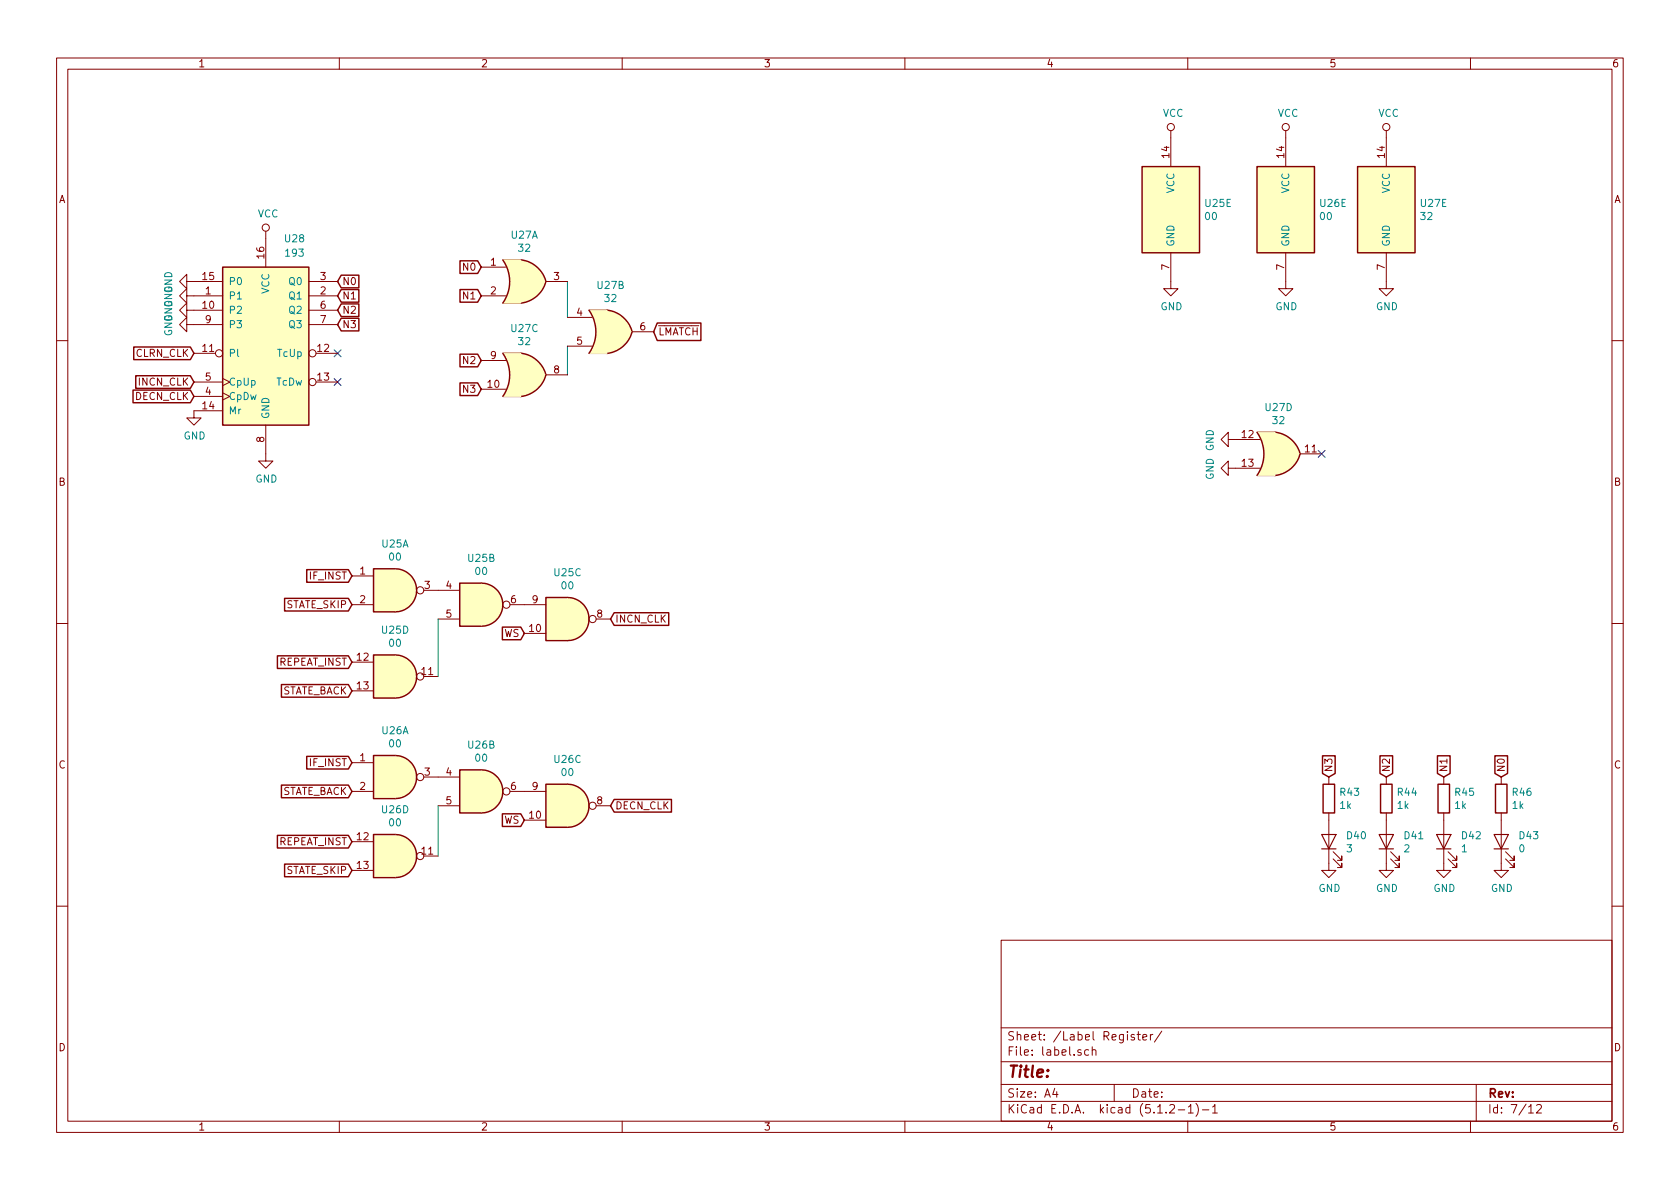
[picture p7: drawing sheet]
<svg xmlns="http://www.w3.org/2000/svg" width="297mm" height="210mm" viewBox="0 0 297 210" stroke-linecap="round" stroke-linejoin="round" font-family="sans-serif">
<g fill="none" stroke="#840000" stroke-width=".18">
<path d="M10 10.3h277v189.9h-277zM12 12.2h273v186.1h-273zM60 10.3v1.9M110 10.3v1.9M160 10.3v1.9M210 10.3v1.9M260 10.3v1.9M207 23.1v6.4M227.3 23.1v6.4M245.1 23.1v6.4M33 57.4v-1.3l-1.3 1.3 1.3 1.3v-1.3h6.4M33 54.9v-1.3l-1.3 1.3 1.3 1.2v-1.2h6.4"/>
<path d="M33 52.3v-1.3l-1.3 1.3 1.3 1.3v-1.3h6.4M33 49.8v-1.3l-1.3 1.3 1.3 1.2v-1.2h6.4M47 40.9v6.3M54.6 52.3h5.1M54.6 54.9h5.1M54.6 49.8h5.1M54.6 57.4h5.1M85.1 52.3h4.3M85.1 47.2h4.3M96.5 49.8h3.8M100.3 56.1h4.3M111.8 58.7h3.8"/>
<path d="M207 44.7v6.3h1.3l-1.3 1.3-1.3-1.3h1.3M227.3 44.7v6.3h1.3l-1.3 1.3-1.2-1.3h1.2M245.1 44.7v6.3h1.3l-1.3 1.3-1.3-1.3h1.3M10 60.2h2M34.3 62.5h3.8M34.3 67.6h5.1M34.3 70.1h5.1M39.4 69.5l1.2 .6-1.2 .6M39.4 66.9l1.2 .7-1.2 .6M39.4 72.6h-5.1v1.3h1.3l-1.3 1.3-1.3-1.3h1.3M47 75.2v6.3h1.3l-1.3 1.3-1.3-1.3h1.3M55.9 62.5h3.8"/>
<path d="M55.9 67.6h3.8M85.1 68.8h4.3M85.1 63.7h4.3M96.5 66.3h3.8M100.3 61.2h4.3M217.2 77.7v-1.3l-1.3 1.3 1.3 1.3v-1.3h5.6M285 60.2h2M217.2 82.8v-1.3l-1.3 1.3 1.3 1.3v-1.3h5.6M229.9 80.3h3.8M10 110.3h2M62.2 101.8h3.8M62.2 106.9h3.8"/>
<path d="M62.2 117.1h3.8M74.9 104.4h6.4M74.9 119.6h2.6M77.5 109.5h3.8M90.2 106.9h6.3M92.7 112h3.8M105.4 109.5h2.5M285 110.3h2M62.2 122.2h3.8M62.2 134.9h3.8M62.2 139.9h3.8M74.9 137.4h6.4"/>
<path d="M90.2 139.9h6.3M234.9 137.4v1.3M245.1 137.4v1.3M255.3 137.4v1.3M265.4 137.4v1.3M62.2 148.8h3.8M62.2 153.9h3.8M74.9 151.4h2.6M77.5 142.5h3.8M92.7 145h3.8M105.4 142.5h2.5M234.9 143.8v10.1h1.3l-1.3 1.3-1.2-1.3h1.2"/>
<path d="M235.7 151.9l1.5 1.5v-.8v.8h-.7M235.7 150.6l1.5 1.5v-.7v.7h-.7M245.1 143.8v10.1h1.3l-1.3 1.3-1.3-1.3h1.3M245.9 151.9l1.5 1.5v-.8v.8h-.8M245.9 150.6l1.5 1.5v-.7v.7h-.8M255.3 143.8v10.1h1.2l-1.2 1.3-1.3-1.3h1.3M256 151.9l1.6 1.5v-.8v.8h-.8M256 150.6l1.6 1.5v-.7v.7h-.8M265.4 143.8v10.1h1.3l-1.3 1.3-1.2-1.3h1.2M266.2 151.9l1.5 1.5v-.8v.8h-.7M266.2 150.6l1.5 1.5v-.7v.7h-.7M10 160.2h2"/>
<path d="M177 166.3h108v32h-108zM285 160.2h2M60 198.3v1.9M110 198.3v1.9M160 198.3v1.9M177 194.8h108M177 191.8h108M177 187.8h108M177 181.8h108M186.5 192.5l-.4 1h1M186.8 193v1M192.5 185.7l-.5-.1-.2 .3v.6l.2 .1 .5-.1"/>
<path d="M193.1 185.7h.1a.37 .37 0 0 1 .6 .1v.8M193.1 185.1v1.5M197 191.8v3M200.6 183l-.4-.1-.2 .2 .1 .3 .5 .1v.3h-.6M201 182.9h.6M201.3 182.4v1.3l.3 .2M202.1 183.4l.7-.1-.1-.3-.4-.1-.2 .2v.7h.6M203.4 182.9v1M203.8 182.9l-.4 .3M205.4 182.3l-1.3 2M206.8 195.5l.2-.2h.4l.2 .2 .1 .3-.1 .2-.8 .8h.9M208.3 196.3h1.2"/>
<path d="M210 198.3v1.9M210.1 195.8l.4-.5v1.5M210.1 196.8h.9M211.5 195.1a1.71 1.71 0 0 1 0 2.3M212.6 196.3h1.1M214.4 195.8l.4-.5v1.5M214.4 196.8h.8M260 198.3v1.9M261 191.8v6.5M270.3 195.8l.4-.5v1.5M270.3 196.8h.8M271.7 195.5l.2-.2h.4l.2 .5-.9 1h.9"/>
<circle cx="207" cy="22.5" r=".63"/>
<circle cx="227.3" cy="22.5" r=".63"/>
<circle cx="245.1" cy="22.5" r=".63"/>
<circle cx="47" cy="40.3" r=".63"/>
<circle cx="38.7" cy="62.5" r=".63"/>
<circle cx="55.2" cy="67.6" r=".63"/>
<circle cx="55.2" cy="62.5" r=".63"/>
<circle cx="74.3" cy="119.6" r=".63"/>
<circle cx="74.3" cy="104.4" r=".63"/>
<circle cx="89.5" cy="106.9" r=".63"/>
<circle cx="104.8" cy="109.5" r=".63"/>
<circle cx="74.3" cy="137.4" r=".63"/>
<circle cx="89.5" cy="139.9" r=".63"/>
<circle cx="74.3" cy="151.4" r=".63"/>
<circle cx="104.8" cy="142.5" r=".63"/>
</g>
<path d="M233.7 147.6h2.5l-1.3 2.5zM233.7 150.1h2.5M243.8 147.6h2.6l-1.3 2.5zM243.8 150.1h2.6M254 147.6h2.5l-1.2 2.5zM254 150.1h2.5M264.2 147.6h2.5l-1.3 2.5zM264.2 150.1h2.5" fill="none" stroke="#840000" stroke-width=".2"/>
<g fill="none" stroke="#840000" stroke-width=".25">
<path d="M201.9 29.5h10.2v15.2h-10.2zM222.2 29.5h10.2v15.2h-10.2zM240 29.5h10.2v15.2h-10.2zM39.4 47.2h15.2v28h-15.2zM60.3 48.7h3.1v2.2h-3.1l-.6-1.1zM60.3 51.2h3.1v2.2h-3.1l-.6-1.1zM60.3 53.7h3.1v2.3h-3.1l-.6-1.1zM60.3 56.3h3.1v2.2h-3.1l-.6-1.1zM81.3 46.1h3.2l.6 1.1-.6 1.2h-3.2zM81.3 51.2h3.2l.6 1.1-.6 1.1h-3.2zM88.9 53.6h3.2M88.9 46h3.2"/>
<path d="M88.9 46a6.6 6.6 0 0 1 0 7.6M92.1 45.9a5.2 5.2 0 0 1 4.4 3.9M96.5 49.8a5.2 5.2 0 0 1-4.4 3.8M104.1 54.9l3.2-.1a5.2 5.2 0 0 1 4.5 3.8M104.2 54.9a6.6 6.6 0 0 1 0 7.6M111.8 58.7a5.2 5.2 0 0 1-4.5 3.8M116.2 57.1h7.7v3.1h-7.7l-.6-1.5zM23.5 69h10.2l.6 1.1-.6 1.1h-10.2zM23.6 61.4h10.1l.6 1.1-.6 1.1h-10.1zM24 66.4h9.7l.6 1.2-.6 1.1h-9.7zM81.3 62.6h3.2l.6 1.1-.6 1.2h-3.2zM81.3 67.7h3.2l.6 1.1-.6 1.1h-3.2z"/>
<path d="M88.9 62.5h3.2a5.2 5.2 0 0 1 4.4 3.8M88.9 62.5a6.6 6.6 0 0 1 0 7.6M96.5 66.3a5.2 5.2 0 0 1-4.4 3.8h-3.2M104.1 62.5h3.2M222.2 76.4h3.2M222.3 76.5a6.6 6.6 0 0 1 0 7.5M225.4 76.4a5.2 5.2 0 0 1 4.5 3.8M229.9 80.3a5.2 5.2 0 0 1-4.5 3.8h-3.2M49 116h12.6l.6 1.1-.6 1.1h-12.6zM50.3 105.8h11.3l.6 1.1-.6 1.1h-11.3zM54.2 100.7h7.4l.6 1.1-.6 1.2h-7.4zM66 100.6h3.8a3.8 3.8 0 0 1 3.9 3.8 3.8 3.8 0 0 1-3.9 3.8h-3.8z"/>
<path d="M66 115.8h3.8a3.8 3.8 0 0 1 3.9 3.8 3.8 3.8 0 0 1-3.9 3.8h-3.8zM81.3 103.1h3.8a3.8 3.8 0 0 1 3.8 3.8 3.8 3.8 0 0 1-3.8 3.8h-3.8zM88.8 110.9h3.3l.6 1.1-.6 1.1h-3.3zM96.5 105.7h3.8a3.8 3.8 0 0 1 3.8 3.8 3.8 3.8 0 0 1-3.8 3.8h-3.8zM108.6 108.4h9.6v2.2h-9.6l-.7-1.1zM49.8 121.1h11.8l.6 1.1-.6 1.1h-11.8zM49.8 138.8h11.8l.6 1.1-.6 1.2h-11.8zM54.2 133.8h7.4l.6 1.1-.6 1.1h-7.4zM66 133.6h3.8a3.8 3.8 0 0 1 3.9 3.8 3.8 3.8 0 0 1-3.9 3.8h-3.8zM81.3 136.1h3.8a3.8 3.8 0 0 1 3.8 3.8 3.8 3.8 0 0 1-3.8 3.9h-3.8zM96.5 138.7h3.8a3.8 3.8 0 0 1 3.8 3.8 3.8 3.8 0 0 1-3.8 3.8h-3.8zM233.8 133.6h2.3v3.2l-1.2 .6-1.1-.6z"/>
<path d="M233.9 138.7h2.1v5.1h-2.1zM244 133.6h2.2v3.2l-1.1 .6-1.1-.6zM244.1 138.7h2v5.1h-2zM254.2 133.6h2.2v3.2l-1.1 .6-1.1-.6zM254.3 138.7h2v5.1h-2zM264.3 133.6h2.2v3.2l-1.1 .6-1.1-.6zM264.4 138.7h2v5.1h-2zM49 147.7h12.6l.6 1.1-.6 1.2h-12.6zM50.3 152.8h11.3l.6 1.1-.6 1.1h-11.3zM66 147.6h3.8a3.8 3.8 0 0 1 3.9 3.8 3.8 3.8 0 0 1-3.9 3.8h-3.8zM88.8 143.9h3.3l.6 1.1-.6 1.1h-3.3zM108.6 141.4h10.1v2.2h-10.1l-.7-1.1z"/>
</g>
<path d="M59.1 61.9l1.2 1.2M59.1 66.9l1.2 1.3M60.3 61.9l-1.2 1.2M60.3 66.9l-1.2 1.3M233.1 79.6l1.2 1.3M234.3 79.6l-1.2 1.3" fill="none" stroke="#000084" stroke-width=".18"/>
<g fill="#ffffc2" stroke="#ffffc2" stroke-width=".18">
<path d="M69.8 100.6a3.8 3.8 0 0 1 3.9 3.8 3.8 3.8 0 0 1-3.9 3.8z"/>
<path d="M66 100.6h3.8v7.6h-3.8z"/>
<path d="M85.1 103.1a3.8 3.8 0 0 1 3.8 3.8 3.8 3.8 0 0 1-3.8 3.8z"/>
<path d="M81.3 103.1h3.8v7.6h-3.8z"/>
<path d="M100.3 105.7a3.8 3.8 0 0 1 3.8 3.8 3.8 3.8 0 0 1-3.8 3.8z"/>
<path d="M96.5 105.7h3.8v7.6h-3.8z"/>
<path d="M69.8 115.8a3.8 3.8 0 0 1 3.9 3.8 3.8 3.8 0 0 1-3.9 3.8z"/>
<path d="M66 115.8h3.8v7.6h-3.8z"/>
<path d="M222.2 29.5h10.2v15.2h-10.2z"/>
<path d="M201.9 29.5h10.2v15.2h-10.2z"/>
<path d="M69.8 133.6a3.8 3.8 0 0 1 3.9 3.8 3.8 3.8 0 0 1-3.9 3.8z"/>
<path d="M66 133.6h3.8v7.6h-3.8z"/>
<path d="M85.1 136.1a3.8 3.8 0 0 1 3.8 3.8 3.8 3.8 0 0 1-3.8 3.9z"/>
<path d="M81.3 136.1h3.8v7.7h-3.8z"/>
<path d="M100.3 138.7a3.8 3.8 0 0 1 3.8 3.8 3.8 3.8 0 0 1-3.8 3.8z"/>
<path d="M96.5 138.7h3.8v7.6h-3.8z"/>
<path d="M69.8 147.6a3.8 3.8 0 0 1 3.9 3.8 3.8 3.8 0 0 1-3.9 3.8z"/>
<path d="M66 147.6h3.8v7.6h-3.8z"/>
<path d="M39.4 47.2h15.2v28h-15.2z"/>
<path d="M92.1 45.9a5.2 5.2 0 0 1 4.4 3.9l-5 1.3z"/>
<path d="M91.5 48.5l5 1.3a5.2 5.2 0 0 1-4.4 3.8z"/>
<path d="M88.9 53.6h3.2z"/>
<path d="M88.9 46h3.2z"/>
<path d="M88.9 46h3.2v7.6h-3.2a6.7 6.7 0 0 0 0-7.6z"/>
<path d="M107.3 54.8a5.2 5.2 0 0 1 4.5 3.8l-5 1.4z"/>
<path d="M106.8 57.3l5 1.4a5.2 5.2 0 0 1-4.5 3.8z"/>
<path d="M104.1 62.5h3.2z"/>
<path d="M104.1 54.9h3.2z"/>
<path d="M104.1 54.9h3.2v7.6h-3.2a6.7 6.7 0 0 0 0-7.6z"/>
<path d="M92.1 62.5a5.2 5.2 0 0 1 4.4 3.8l-5 1.3z"/>
<path d="M91.5 65l5 1.3a5.2 5.2 0 0 1-4.4 3.8z"/>
<path d="M88.9 70.1h3.2z"/>
<path d="M88.9 62.5h3.2z"/>
<path d="M88.9 62.5h3.2v7.6h-3.2a6.7 6.7 0 0 0 0-7.6z"/>
<path d="M225.4 76.4a5.2 5.2 0 0 1 4.5 3.8l-5 1.4z"/>
<path d="M224.9 78.9l5 1.4a5.2 5.2 0 0 1-4.5 3.8z"/>
<path d="M222.2 84.1h3.2z"/>
<path d="M222.2 76.4h3.2z"/>
<path d="M222.2 76.4h3.2v7.7h-3.2a6.7 6.7 0 0 0 0-7.7z"/>
<path d="M240 29.5h10.2v15.2h-10.2z"/>
</g>
<path d="M100.3 49.8v6.3M100.3 61.2v5.1M77.5 109.5v10.1M77.5 142.5v8.9" fill="none" stroke="#008400" stroke-width=".18"/>
<path d="M29.1 54.6h1.3l-1.3 .7h1.3M29.1 52.1h1.3l-1.3 .7h1.3M29.1 49.5h1.3l-1.3 .8h1.3M29.2 53.5a.68 .68 0 0 1 .8-.2 .68 .68 0 0 1 .4 .7h-1.3zM29.2 53.4a.59 .59 0 0 0 .6 .7 .59 .59 0 0 0 .5-.7l-.5-.1v.3M29.2 51a.68 .68 0 0 1 .8-.2 .68 .68 0 0 1 .4 .7h-1.3zM29.2 50.9a.59 .59 0 0 0 .6 .7 .59 .59 0 0 0 .5-.7l-.5-.1v.2M29.2 48.4a.68 .68 0 0 1 .8-.2 .68 .68 0 0 1 .4 .7h-1.3z" fill="none" stroke="#008484" stroke-width=".18"/>
<text font-size="2.8" fill="#840000" x="178" y="190.5">Title:</text>
<g font-size="2.1" fill="#840000">
<text x="178" y="184">Sheet: /Label Register/</text>
<text x="178" y="186.7">File: label.sch</text>
<text x="178" y="196.9">KiCad E.D.A. kicad (5.1.2-1)-1</text>
<text x="178" y="194.1">Size: A4</text>
<text x="200" y="194.1">Date:</text>
<text x="263" y="194.1">Rev:</text>
<text x="263" y="196.9">Id: 7/12</text>
</g>
<g font-size="1.8" fill="#840000">
<text x="35" y="11.9">1</text>
<text x="85" y="11.9">2</text>
<text x="135" y="11.9">3</text>
<text x="185" y="11.9">4</text>
<text x="235" y="11.9">5</text>
<text x="285" y="11.9">6</text>
<text x="206.8" y="27.9" transform="rotate(-90 206.8 27.9)">14</text>
<text x="227.1" y="27.9" transform="rotate(-90 227.1 27.9)">14</text>
<text x="244.9" y="27.9" transform="rotate(-90 244.9 27.9)">14</text>
<text x="10.4" y="35.9">A</text>
<text x="285.4" y="35.9">A</text>
<text x="46.7" y="45.7" transform="rotate(-90 46.7 45.7)">16</text>
<text x="82" y="47.9">N0</text>
<text x="86.8" y="47">1</text>
<text x="206.8" y="47.7" transform="rotate(-90 206.8 47.7)">7</text>
<text x="227.1" y="47.7" transform="rotate(-90 227.1 47.7)">7</text>
<text x="244.9" y="47.7" transform="rotate(-90 244.9 47.7)">7</text>
<text x="35.9" y="49.5">15</text>
<text x="36.3" y="52.1">1</text>
<text x="56.7" y="52.1">2</text>
<text x="56.7" y="49.5">3</text>
<text x="60.5" y="50.4">N0</text>
<text x="60.5" y="53">N1</text>
<text x="82" y="53">N1</text>
<text x="86.8" y="52.1">2</text>
<text x="97.9" y="49.5">3</text>
<text x="35.9" y="54.6">10</text>
<text x="36.3" y="57.1">9</text>
<text x="56.7" y="54.6">6</text>
<text x="56.7" y="57.1">7</text>
<text x="60.5" y="55.5">N2</text>
<text x="60.5" y="58">N3</text>
<text x="102" y="55.9">4</text>
<text x="113.2" y="58.4">6</text>
<text x="116.4" y="59.3">LMATCH</text>
<text x="24" y="63.1">CLRN_CLK</text>
<text x="35.9" y="62.2">11</text>
<text x="56.2" y="62.2">12</text>
<text x="82" y="64.4">N2</text>
<text x="86.8" y="63.5">9</text>
<text x="102" y="61">5</text>
<text x="23.9" y="70.7">DECN_CLK</text>
<text x="24.6" y="68.2">INCN_CLK</text>
<text x="36.3" y="69.8">4</text>
<text x="36.3" y="67.3">5</text>
<text x="56.2" y="67.3">13</text>
<text x="82" y="69.5">N3</text>
<text x="86.3" y="68.6">10</text>
<text x="97.9" y="66">8</text>
<text x="35.9" y="72.4">14</text>
<text x="219.6" y="77.5">12</text>
<text x="46.7" y="78.2" transform="rotate(-90 46.7 78.2)">8</text>
<text x="219.6" y="82.5">13</text>
<text x="230.8" y="80">11</text>
<text x="10.4" y="85.9">B</text>
<text x="285.4" y="85.9">B</text>
<text x="63.7" y="101.6">1</text>
<text x="50.5" y="107.6">STATE_SKIP</text>
<text x="54.9" y="102.5">IF_INST</text>
<text x="63.7" y="106.7">2</text>
<text x="75.1" y="104.1">3</text>
<text x="78.9" y="104.1">4</text>
<text x="90.3" y="106.7">6</text>
<text x="94.1" y="106.7">9</text>
<text x="78.9" y="109.2">5</text>
<text x="89.1" y="112.6">WS</text>
<text x="93.6" y="111.8">10</text>
<text x="105.6" y="109.2">8</text>
<text x="108.7" y="110.1">INCN_CLK</text>
<text x="49.3" y="117.7">REPEAT_INST</text>
<text x="63.2" y="116.8">12</text>
<text x="74.6" y="119.4">11</text>
<text x="49.6" y="122.8">STATE_BACK</text>
<text x="63.2" y="121.9">13</text>
<text x="10.4" y="135.9">C</text>
<text x="54.9" y="135.5">IF_INST</text>
<text x="63.7" y="134.6">1</text>
<text x="75.1" y="137.2">3</text>
<text x="78.9" y="137.2">4</text>
<text x="235.6" y="136.6" transform="rotate(-90 235.6 136.6)">N3</text>
<text x="245.7" y="136.6" transform="rotate(-90 245.7 136.6)">N2</text>
<text x="255.9" y="136.6" transform="rotate(-90 255.9 136.6)">N1</text>
<text x="266.1" y="136.6" transform="rotate(-90 266.1 136.6)">N0</text>
<text x="285.4" y="135.9">C</text>
<text x="49.6" y="140.6">STATE_BACK</text>
<text x="63.7" y="139.7">2</text>
<text x="78.9" y="142.2">5</text>
<text x="90.3" y="139.7">6</text>
<text x="94.1" y="139.7">9</text>
<text x="105.6" y="142.2">8</text>
<text x="108.7" y="143.1">DECN_CLK</text>
<text x="49.3" y="149.5">REPEAT_INST</text>
<text x="63.2" y="148.6">12</text>
<text x="89.1" y="145.7">WS</text>
<text x="93.6" y="144.8">10</text>
<text x="50.5" y="154.6">STATE_SKIP</text>
<text x="63.2" y="153.7">13</text>
<text x="74.6" y="151.1">11</text>
<text x="10.4" y="185.9">D</text>
<text x="285.4" y="185.9">D</text>
<text x="35" y="199.9">1</text>
<text x="85" y="199.9">2</text>
<text x="135" y="199.9">3</text>
<text x="185" y="199.9">4</text>
<text x="235" y="199.9">5</text>
<text x="285" y="199.9">6</text>
</g>
<g font-size="1.8" fill="#008484">
<text x="205.6" y="20.7">VCC</text>
<text x="225.9" y="20.7">VCC</text>
<text x="243.7" y="20.7">VCC</text>
<text x="207.6" y="34.2" transform="rotate(-90 207.6 34.2)">VCC</text>
<text x="228" y="34.2" transform="rotate(-90 228 34.2)">VCC</text>
<text x="245.7" y="34.2" transform="rotate(-90 245.7 34.2)">VCC</text>
<text x="45.6" y="38.4">VCC</text>
<text x="213.2" y="36.6">U25E</text>
<text x="213.2" y="38.9">00</text>
<text x="233.5" y="36.6">U26E</text>
<text x="233.5" y="38.9">00</text>
<text x="251.3" y="36.6">U27E</text>
<text x="251.3" y="38.9">32</text>
<text x="50.4" y="42.8">U28</text>
<text x="50.6" y="45.4">193</text>
<text x="90.4" y="42.2">U27A</text>
<text x="91.7" y="44.5">32</text>
<text x="207.6" y="43.7" transform="rotate(-90 207.6 43.7)">GND</text>
<text x="228" y="43.7" transform="rotate(-90 228 43.7)">GND</text>
<text x="245.7" y="43.7" transform="rotate(-90 245.7 43.7)">GND</text>
<text x="40.4" y="53">P1</text>
<text x="40.4" y="50.4">P0</text>
<text x="47.6" y="52" transform="rotate(-90 47.6 52)">VCC</text>
<text x="51.2" y="53">Q1</text>
<text x="51.2" y="50.4">Q0</text>
<text x="105.7" y="51.1">U27B</text>
<text x="107" y="53.4">32</text>
<text x="30.5" y="59.5" transform="rotate(-90 30.5 59.5)">GND</text>
<text x="40.4" y="55.5">P2</text>
<text x="40.4" y="58">P3</text>
<text x="51.2" y="55.5">Q2</text>
<text x="51.2" y="58">Q3</text>
<text x="90.4" y="58.7">U27C</text>
<text x="205.2" y="54.9">GND</text>
<text x="225.5" y="54.9">GND</text>
<text x="243.3" y="54.9">GND</text>
<text x="40.4" y="63.1">Pl</text>
<text x="49.2" y="63.1">TcUp</text>
<text x="91.7" y="61">32</text>
<text x="40.4" y="70.7">CpDw</text>
<text x="40.4" y="68.2">CpUp</text>
<text x="48.9" y="68.2">TcDw</text>
<text x="32.5" y="77.7">GND</text>
<text x="40.4" y="73.3">Mr</text>
<text x="47.6" y="74.2" transform="rotate(-90 47.6 74.2)">GND</text>
<text x="223.8" y="72.7">U27D</text>
<text x="225.1" y="75">32</text>
<text x="45.2" y="85.3">GND</text>
<text x="214.6" y="84.9" transform="rotate(-90 214.6 84.9)">GND GND</text>
<text x="67.6" y="96.8">U25A</text>
<text x="68.9" y="99.1">00</text>
<text x="82.8" y="99.4">U25B</text>
<text x="84.1" y="101.7">00</text>
<text x="98.1" y="101.9">U25C</text>
<text x="99.4" y="104.2">00</text>
<text x="67.6" y="112.1">U25D</text>
<text x="68.9" y="114.4">00</text>
<text x="67.6" y="129.8">U26A</text>
<text x="68.9" y="132.2">00</text>
<text x="82.8" y="132.4">U26B</text>
<text x="84.1" y="134.7">00</text>
<text x="98.1" y="134.9">U26C</text>
<text x="99.4" y="137.2">00</text>
<text x="67.6" y="143.8">U26D</text>
<text x="237" y="143">1k</text>
<text x="237" y="140.7">R43</text>
<text x="247.1" y="143">1k</text>
<text x="247.2" y="140.7">R44</text>
<text x="257.3" y="143">1k</text>
<text x="257.3" y="140.7">R45</text>
<text x="267.4" y="143">1k</text>
<text x="267.5" y="140.7">R46</text>
<text x="68.9" y="146.1">00</text>
<text x="238.2" y="148.4">D40</text>
<text x="248.4" y="148.4">D41</text>
<text x="258.5" y="148.4">D42</text>
<text x="268.7" y="148.4">D43</text>
<text x="238.1" y="150.7">3</text>
<text x="248.3" y="150.7">2</text>
<text x="258.4" y="150.7">1</text>
<text x="268.6" y="150.7">0</text>
<text x="233.1" y="157.7">GND</text>
<text x="243.3" y="157.7">GND</text>
<text x="253.4" y="157.7">GND</text>
<text x="263.6" y="157.7">GND</text>
</g>
</svg>
